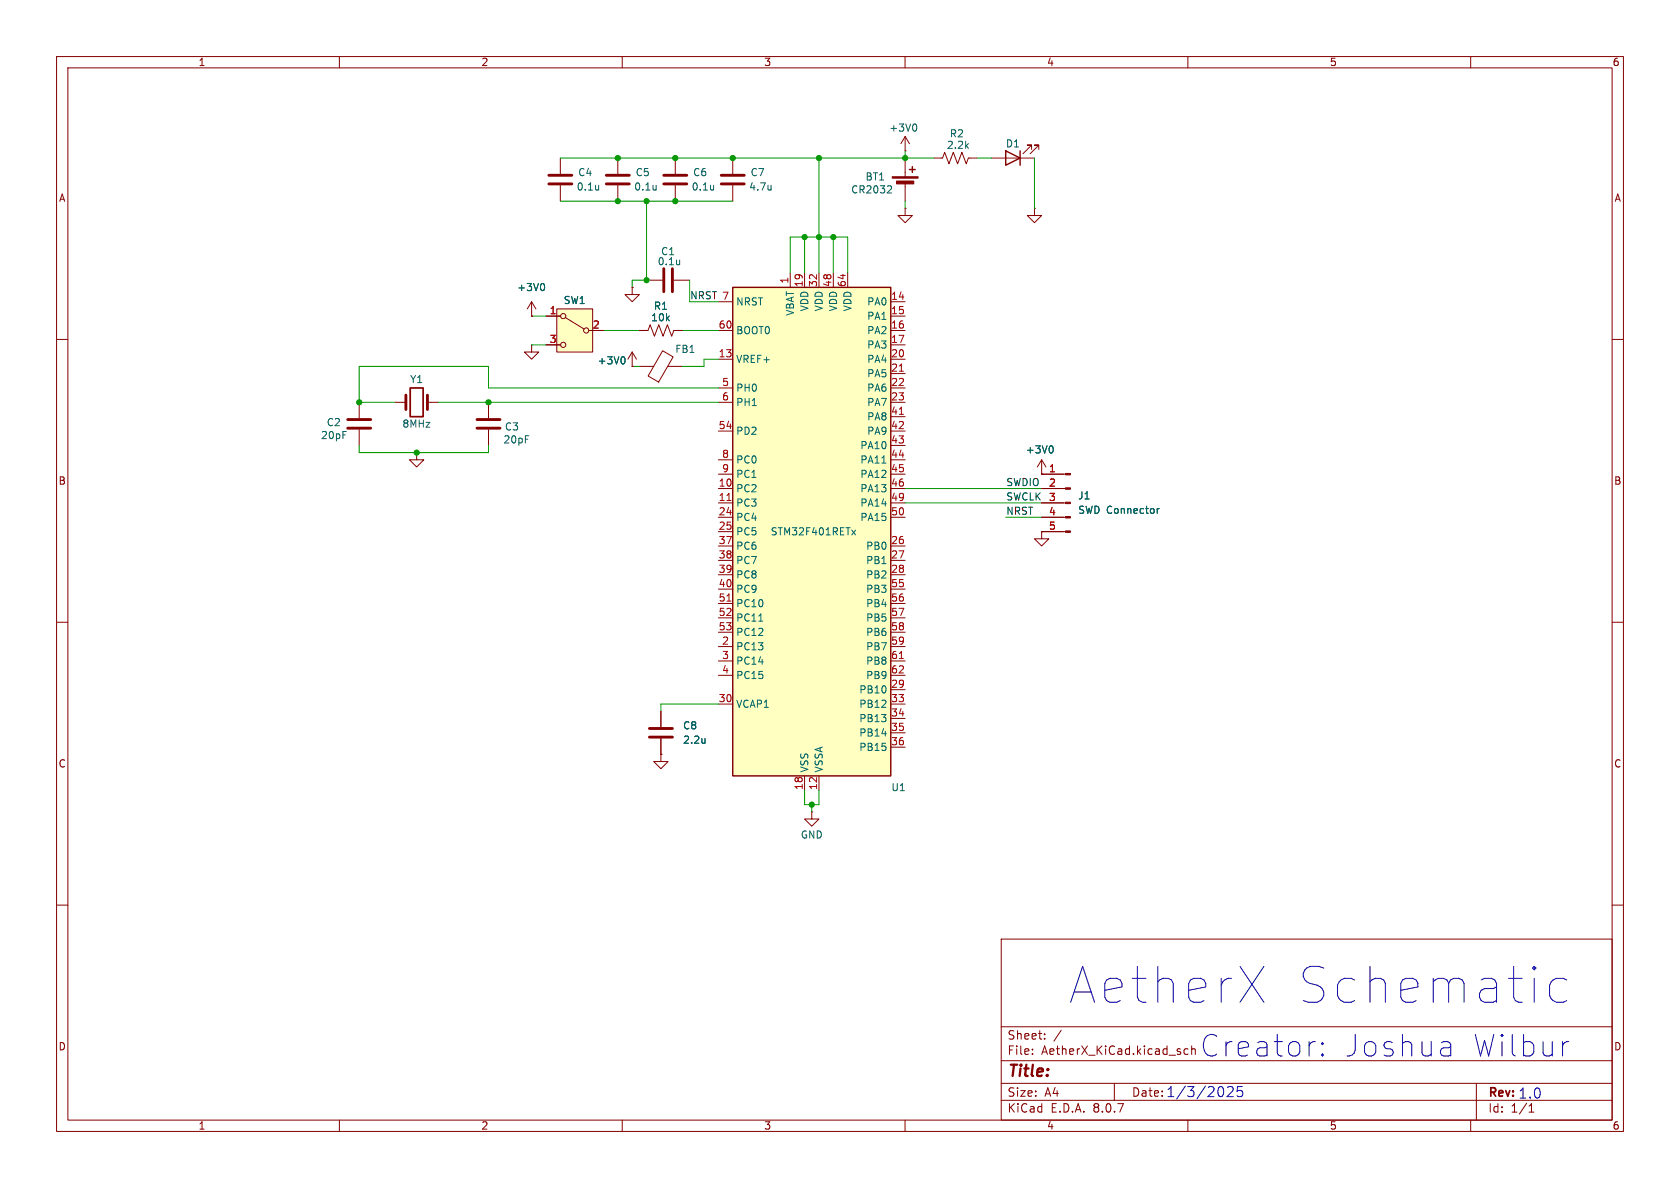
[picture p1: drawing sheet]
<svg xmlns="http://www.w3.org/2000/svg" width="297mm" height="210mm" viewBox="0 0 297 210" stroke-linecap="round" stroke-linejoin="round" font-family="sans-serif">
<g fill="none" stroke="#840000" stroke-width=".18">
<path d="M10 10h277v190h-277zM12 12h273v186h-273zM60 10v2M110 10v2M160 10v2M210 10v2M260 10v2M99.1 27.9v2.8M99.1 32.8v2.8M109.2 27.9v2.8M109.2 32.8v2.8M129.5 27.9v2.8"/>
<path d="M129.5 32.8v2.8M94 55.9h.1M94 53.3l-.8 1.3M94 53.3v2.6M94 53.3l.7 1.3M114.3 49.5h2.8M119.1 49.5h2.8M10 60h2M86.4 71.1v2.8M86.4 75.9v2.8M94 61v1.2h1.2l-1.2 1.3-1.3-1.3h1.3M94 61h.1"/>
<path d="M111.8 64.8h.1M111.8 62.2l-.8 1.3M111.8 62.2v2.6M111.8 62.2l.7 1.3M113 64.8h2.6M117.1 62l1.9 1.1-2.6 4.4-1.8-1zM118.1 64.8h2.5M285 60h2M73.7 80v1.3h1.2l-1.2 1.3-1.3-1.3h1.3M73.7 80h.1M184.1 94h4.3M184.1 91.4h4.3"/>
<path d="M184.1 88.9h4.3M184.1 86.4h4.3M184.1 83.8h4.3M10 110h2M285 110h2M10 160h2M177 166h108v32h-108zM285 160h2M60 198v2M110 198v2M160 198v2M177 194.5h108"/>
<path d="M177 191.5h108M177 187.5h108M177 181.5h108M182.5 186.3v.1M182.5 185.5v.1M184.7 183.6v.1M184.7 182.8v.1M187.6 182.1l-1.3 2M197 191.5v3M210 198v2M210 185.5l-.4-.1-.3 .3v.4l.2 .2h.5M260 198v2"/>
<path d="M261 191.5v6.5M270.3 196.6h.9M270.6 195.3l-.3 .2M270.7 195.1v1.5"/>
</g>
<path d="M97 32.5h4.1M97 31h4.1M107.2 32.5h4.1M107.2 31h4.1M127.5 32.5h4.1M127.5 31h4.1M117.3 47.5v4.1M118.9 47.5v4.1M84.3 75.7h4.1M84.3 74.2h4.1" fill="none" stroke="#840000" stroke-width=".51"/>
<path d="M105.8 32.8v.8M105.8 33.5h.1M116 32.8v.8M116 33.5h-.1M136.3 32.8v.8M136.3 33.5h.1M96 50.1a.79 .79 0 0 1 0 1.3M120.1 46v.8M120.1 46.7h.1M110.2 63.1a.79 .79 0 0 1 0 1.2M204.6 89.9v.8M204.9 89.9l-.3 .2" fill="none" stroke="#006464" stroke-width=".18"/>
<g fill="#840000" stroke="#840000" stroke-width=".18">
<path d="M188.4 93.9h.8v.2h-.8z"/>
<path d="M188.4 91.3h.8v.3h-.8z"/>
<path d="M188.4 88.8h.8v.2h-.8z"/>
<path d="M188.4 86.2h.8v.3h-.8z"/>
<path d="M188.4 83.7h.8v.2h-.8z"/>
</g>
<path d="M98.4 54.6h6.4v7.6h-6.4z" fill="#ffffc2"/>
<g fill="none" stroke="#840000" stroke-width=".18">
<path d="M119.4 27.9v2.8M119.4 32.8v2.8M160 26.7h.1M160 24.1v2.6M160 27.9v3.3M160 32.3v3.3M160 24.1l-.7 1.3M160 24.1l.8 1.3M96.5 55.9h2.6M98.4 54.6h6.4v7.6h-6.4zM99.9 56.1l3.4 2.1M104.1 58.4h2.6"/>
<path d="M96.5 61h2.6M116.8 133.4v1.2h1.3l-1.3 1.3-1.2-1.3h1.2M116.8 133.4h.1M116.8 125.7v2.8M116.8 130.6v2.8"/>
<circle cx="99.6" cy="55.9" r=".46"/>
<circle cx="103.6" cy="58.4" r=".46"/>
<circle cx="99.6" cy="61" r=".46"/>
</g>
<path d="M117.3 32.5h4.1M117.3 31h4.1M114.8 130.3h4.1M114.8 128.8h4.1" fill="none" stroke="#840000" stroke-width=".51"/>
<path d="M126.2 32.8v.8M126.2 33.5h-.1M157.4 32.8l.2 .3v.3l-.8 .7h.8M161.8 21.9a.79 .79 0 0 1 0 1.3M124.6 130.5v.9M124.6 131.3h.1" fill="none" stroke="#006464" stroke-width=".18"/>
<g fill="#840000" stroke="#840000" stroke-width=".18">
<path d="M157.7 31.2h4.6v.3h-4.6z"/>
<path d="M158.5 32h3v.5h-3z"/>
</g>
<path d="M160.8 30h1M161.3 29.5v1" fill="none" stroke="#840000" stroke-width=".25"/>
<path d="M129.5 50.8h28v86.4h-28z" fill="#ffffc2"/>
<path d="M177.8 26.7l2.5 1.2-2.5 1.3zM180.3 26.7v2.5M129.5 50.8h28v86.4h-28z" fill="none" stroke="#840000" stroke-width=".25"/>
<g fill="none" stroke="#840000" stroke-width=".18">
<path d="M160 36.8v1.3h1.3l-1.3 1.3-1.3-1.3h1.3M160 36.8h.1M165.1 27.9h1.5l.4-1 .8 2.1 .7-2.1 .8 2.1 .8-2.1 .7 2.1 .4-1.1h1.5M175.3 27.9h7.6M182.4 26.4v-.7h-.8h.8l-1.6 1.5M182.9 36.8v1.3h1.2l-1.2 1.3-1.3-1.3h1.3M182.9 36.8h.1M183.6 26.4v-.7h-.7h.7l-1.5 1.5M94 55.9h.1M96.5 55.9h2.6M104.1 58.4h2.6M111.8 50.8v1.3h1.2l-1.2 1.2-1.3-1.2h1.3"/>
<path d="M111.8 50.8h.1M113 58.4h1.6l.3-1 .8 2 .8-2 .7 2 .8-2 .7 2 .4-1h1.5M127 53.3h2.5M127 58.4h2.5M139.7 48.3v2.5M142.2 48.3v2.5M144.8 48.3v2.5M147.3 48.3v2.5M149.9 48.3v2.5M157.5 53.3h2.5M157.5 55.9h2.5M157.5 58.4h2.5"/>
<path d="M63.5 71.1v2.8M63.5 75.9v2.8M69.8 71.1h2M75.6 71.1h1.9M96.5 61h2.6M111.8 64.8h.1M127 63.5h2.5M127 68.6h2.5M127 71.1h2.5M127 76.2h2.5M157.5 63.5h2.5M157.5 61h2.5"/>
<path d="M157.5 66h2.5M157.5 68.6h2.5M157.5 71.1h2.5M157.5 73.7h2.5M157.5 76.2h2.5M157.5 78.7h2.5M127 86.4h2.5M127 88.9h2.5M127 91.4h2.5M127 94h2.5M127 96.5h2.5M127 99.1h2.5"/>
<path d="M127 81.3h2.5M127 83.8h2.5M157.5 86.4h2.5M157.5 88.9h2.5M157.5 91.4h2.5M157.5 96.5h2.5M157.5 99.1h2.5M157.5 81.3h2.5M157.5 83.8h2.5M184.1 83.8h.1M184.1 94v1.3h1.3l-1.3 1.2-1.2-1.2h1.2M184.1 94h.1"/>
<path d="M184.1 86.4h3.9M184.1 88.9h3.9M184.1 91.4h3.9M184.1 94h3.9M184.1 83.8h3.9M184.1 81.3l-.7 1.3M184.1 81.3v2.5M184.1 81.3l.8 1.3M127 114.3h2.5M127 101.6h2.5M127 116.8h2.5M127 119.4h2.5"/>
<path d="M127 104.1h2.5M127 106.7h2.5M127 109.2h2.5M127 111.8h2.5M157.5 114.3h2.5M157.5 101.6h2.5M157.5 116.8h2.5M157.5 119.4h2.5M157.5 104.1h2.5M157.5 106.7h2.5M157.5 109.2h2.5M157.5 111.8h2.5"/>
<path d="M116.8 133.4h.1M116.8 125.7v2.8M116.8 130.6v2.8M127 124.5h2.5M142.2 137.2v2.5M144.8 137.2v2.5M157.5 121.9h2.5M157.5 124.5h2.5M157.5 127h2.5M157.5 129.5h2.5M157.5 132.1h2.5M143.5 143.5v1.3h1.3l-1.3 1.3-1.3-1.3h1.3"/>
<path d="M143.5 143.5h.1"/>
</g>
<path d="M159 65.6h.7M159 73.2h.7M128.5 88.5h.7M128.5 106.3h.7M159 116.4h.7" fill="none" stroke="#a90000" stroke-width=".18"/>
<path d="M96 50.1a.79 .79 0 0 1 0 1.3M110.2 63.1a.79 .79 0 0 1 0 1.2M185.9 78.8a.79 .79 0 0 1 0 1.3M150.6 93.7l.7 .9M151.3 93.7l-.7 .9M155.9 81.9h.7M204.6 89.9v.8M204.9 89.9l-.3 .2M134.1 109.8h.8M124.6 130.5v.9M124.6 131.3h.1" fill="none" stroke="#006464" stroke-width=".18"/>
<path d="M72.5 68.6h2.3v5.1h-2.3z" fill="none" stroke="#840000" stroke-width=".3"/>
<path d="M61.5 75.7h4M61.5 74.2h4M71.8 69.9v2.5M75.6 69.9v2.5" fill="none" stroke="#840000" stroke-width=".51"/>
<g fill="none" stroke="#0000c2" stroke-width=".18">
<path d="M277 173.2l-.6-.3h-1.2l-.7 .3-.6 1v1.8l.6 .9 .7 .3h1.2l.6-.3M217 192.2l.3-.1 .5 .1a.48 .48 0 0 1 .1 .6l-1 1.1h1.1M219.6 192.1h-.8l-.1 .8 .2-.1h.6l.2 .3-.1 .6-.2 .2h-.5l-.2-.2M233.8 186.3l.2 .2-.2 .2M233.8 186.3l-.2 .2 .2 .2M233.8 184.3v.4M233.8 186.3v.4M233.8 184.3l.2 .2-.2 .2M233.8 184.3l-.2 .2 .2 .2M255.9 184.1l.4 .2 .2 .4v2M256.5 186.5l-.4 .2M256.5 185l-.4 .2"/>
<path d="M277.3 184.1l-.7 .2"/>
</g>
<g fill="none" stroke="#009600" stroke-width=".18">
<path d="M99.1 27.9h66M99.1 35.6h30.4M114.3 35.6v13.9h-2.5v1.3M144.8 27.9v20.4M160 26.7v1.2M160 35.6v1.2M172.7 27.9h2.6M182.9 27.9v8.9M94 55.9h2.5M106.7 58.4h6.3M120.6 58.4h6.4M121.9 49.5v3.8h5.1"/>
<path d="M139.7 48.3v-6.4h10.2v6.4M142.2 41.9v6.4M147.3 41.9v6.4M63.5 78.7v1.3h22.9v-1.3M77.5 71.1h49.5M94 61h2.5M111.8 64.8h1.2M127 68.6h-40.6v-3.8h-22.9v6.3h6.3M127 63.5h-2.5v1.3h-3.9M160 88.9h24.1M160 86.4h24.1M177.8 91.4h6.3"/>
<path d="M127 124.5h-10.2v1.2M142.2 139.7v2.5h2.6v-2.5M143.5 142.2v1.3"/>
</g>
<g fill="#009600" stroke="#009600" stroke-width=".18">
<circle cx="142.2" cy="41.9" r=".46"/>
<circle cx="143.5" cy="142.2" r=".46"/>
<circle cx="109.2" cy="35.6" r=".46"/>
<circle cx="109.2" cy="27.9" r=".46"/>
<circle cx="114.3" cy="35.6" r=".46"/>
<circle cx="119.4" cy="35.6" r=".46"/>
<circle cx="114.3" cy="49.5" r=".46"/>
<circle cx="119.4" cy="27.9" r=".46"/>
<circle cx="129.5" cy="27.9" r=".46"/>
<circle cx="160" cy="27.9" r=".46"/>
<circle cx="144.8" cy="27.9" r=".46"/>
<circle cx="144.8" cy="41.9" r=".46"/>
<circle cx="147.3" cy="41.9" r=".46"/>
<circle cx="73.7" cy="80" r=".46"/>
<circle cx="86.4" cy="71.1" r=".46"/>
<circle cx="63.5" cy="71.1" r=".46"/>
</g>
<g font-size="8.8" fill="#0000c2">
<text x="189.1" y="177.7">AetherX</text>
<text x="228.8" y="177.7">Schematic</text>
</g>
<g font-size="5.3" fill="#0000c2">
<text x="212.2" y="187">Creator:</text>
<text x="237.4" y="187">Joshua</text>
<text x="259.8" y="187">Wilbur</text>
</g>
<text font-size="2.8" fill="#840000" x="178" y="190.9">Title:</text>
<g font-size="2.5" fill="#0000c2">
<text x="206.1" y="194.2">1/3/2025</text>
<text x="268.3" y="194.4">1.0</text>
</g>
<g font-size="2.1" fill="#840000">
<text x="178" y="184">Sheet:</text>
<text x="178" y="186.7">File:</text>
<text x="184.1" y="186.7">AetherX_KiCad.kicad_sch</text>
<text x="178" y="196.9">KiCad</text>
<text x="178" y="194.1">Size:</text>
<text x="184.7" y="194.1">A4</text>
<text x="185.7" y="196.9">E.D.A.</text>
<text x="193.3" y="196.9">8.0.7</text>
<text x="200" y="194.1">Date:</text>
<text x="263" y="194.3">Rev:</text>
<text x="263" y="196.9">Id:</text>
<text x="267.1" y="196.9">1/1</text>
</g>
<g font-size="1.8" fill="#840000">
<text x="35" y="11.9">1</text>
<text x="85" y="11.9">2</text>
<text x="135" y="11.9">3</text>
<text x="185" y="11.9">4</text>
<text x="235" y="11.9">5</text>
<text x="285" y="11.9">6</text>
<text x="10.3" y="35.9">A</text>
<text x="285.3" y="35.9">A</text>
<text x="10.3" y="85.9">B</text>
<text x="285.3" y="85.9">B</text>
<text x="10.3" y="135.9">C</text>
<text x="285.3" y="135.9">C</text>
<text x="10.3" y="185.9">D</text>
<text x="285.3" y="185.9">D</text>
<text x="35" y="199.9">1</text>
<text x="85" y="199.9">2</text>
<text x="135" y="199.9">3</text>
<text x="185" y="199.9">4</text>
<text x="235" y="199.9">5</text>
<text x="285" y="199.9">6</text>
</g>
<g font-size="1.8" fill="#006464">
<text x="157.1" y="23.5">+3V0</text>
<text x="167.3" y="26.5">2.2k</text>
<text x="167.8" y="24.5">R2</text>
<text x="177.7" y="26.3">D1</text>
<text x="101.9" y="33.9">0.1u</text>
<text x="102.1" y="31.3">C4</text>
<text x="112" y="33.9">0.1u</text>
<text x="112.3" y="31.3">C5</text>
<text x="122.2" y="33.9">0.1u</text>
<text x="122.4" y="31.3">C6</text>
<text x="132.3" y="33.9">4.7u</text>
<text x="132.6" y="31.3">C7</text>
<text x="150.4" y="34.4">CR2032</text>
<text x="152.9" y="32.1">BT1</text>
<text x="116.2" y="47.1">0.1u</text>
<text x="116.8" y="45.3">C1</text>
<text x="91.3" y="51.7">+3V0</text>
<text x="99.6" y="53.9">SW1</text>
<text x="115" y="57">10k</text>
<text x="115.5" y="55">R1</text>
<text x="130" y="59.3">BOOT0</text>
<text x="130" y="54.2">NRST</text>
<text x="140.6" y="55.9" transform="rotate(-90 140.6 55.9)">VBAT</text>
<text x="143.1" y="55.1" transform="rotate(-90 143.1 55.1)">VDD</text>
<text x="145.6" y="55.1" transform="rotate(-90 145.6 55.1)">VDD</text>
<text x="148.2" y="55.1" transform="rotate(-90 148.2 55.1)">VDD</text>
<text x="150.7" y="55.1" transform="rotate(-90 150.7 55.1)">VDD</text>
<text x="153.2" y="54.2">PA0</text>
<text x="153.2" y="56.7">PA1</text>
<text x="153.2" y="59.3">PA2</text>
<text x="105.6" y="64.6">+3V0</text>
<text x="119.3" y="62.6">FB1</text>
<text x="130" y="64.4">VREF+</text>
<text x="153.2" y="61.8">PA3</text>
<text x="153.2" y="64.4">PA4</text>
<text x="72.4" y="67.9">Y1</text>
<text x="130" y="69.4">PH0</text>
<text x="130" y="72">PH1</text>
<text x="153.2" y="66.9">PA5</text>
<text x="153.2" y="69.4">PA6</text>
<text x="153.2" y="72">PA7</text>
<text x="56.7" y="77.8">20pF</text>
<text x="57.7" y="75.5">C2</text>
<text x="71" y="75.8">8MHz</text>
<text x="89.2" y="76.3">C3</text>
<text x="130" y="77.1">PD2</text>
<text x="153.2" y="74.5">PA8</text>
<text x="153.2" y="77.1">PA9</text>
<text x="88.9" y="78.6">20pF</text>
<text x="130" y="82.1">PC0</text>
<text x="152" y="79.6">PA10</text>
<text x="152" y="82.1">PA11</text>
<text x="181.3" y="80.4">+3V0</text>
<text x="130" y="87.2">PC2</text>
<text x="130" y="89.8">PC3</text>
<text x="130" y="84.7">PC1</text>
<text x="152" y="84.7">PA12</text>
<text x="152" y="87.2">PA13</text>
<text x="152" y="89.8">PA14</text>
<text x="190.5" y="88.5">J1</text>
<text x="130" y="92.3">PC4</text>
<text x="130" y="94.8">PC5</text>
<text x="136.2" y="94.8">STM32F401RETx</text>
<text x="152" y="92.3">PA15</text>
<text x="190.5" y="91">SWD Connector</text>
<text x="130" y="97.4">PC6</text>
<text x="130" y="99.9">PC7</text>
<text x="153" y="97.4">PB0</text>
<text x="153" y="99.9">PB1</text>
<text x="130" y="102.5">PC8</text>
<text x="130" y="105">PC9</text>
<text x="130" y="107.5">PC10</text>
<text x="153" y="102.5">PB2</text>
<text x="153" y="105">PB3</text>
<text x="153" y="107.5">PB4</text>
<text x="130" y="110.1">PC11</text>
<text x="130" y="112.6">PC12</text>
<text x="153" y="110.1">PB5</text>
<text x="153" y="112.6">PB6</text>
<text x="130" y="115.2">PC13</text>
<text x="130" y="117.7">PC14</text>
<text x="153" y="115.2">PB7</text>
<text x="153" y="117.7">PB8</text>
<text x="130" y="125.3">VCAP1</text>
<text x="130" y="120.2">PC15</text>
<text x="151.8" y="122.8">PB10</text>
<text x="151.8" y="125.3">PB12</text>
<text x="153" y="120.2">PB9</text>
<text x="120.7" y="129.1">C8</text>
<text x="120.7" y="131.7">2.2u</text>
<text x="151.8" y="127.9">PB13</text>
<text x="151.8" y="130.4">PB14</text>
<text x="143.1" y="136.7" transform="rotate(-90 143.1 136.7)">VSS</text>
<text x="145.6" y="136.7" transform="rotate(-90 145.6 136.7)">VSSA</text>
<text x="151.8" y="132.9">PB15</text>
<text x="157.5" y="140.1">U1</text>
<text x="141.5" y="148.4">GND</text>
</g>
<g font-size="1.8" fill="#0f0f0f">
<text x="121.9" y="53">NRST 7</text>
<text x="177.8" y="86">SWDIO</text>
<text x="177.8" y="88.6">SWCLK</text>
<text x="177.8" y="91.1">NRST</text>
</g>
<g font-size="1.8" fill="#a90000">
<text x="139.4" y="50.2" transform="rotate(-90 139.4 50.2)">1</text>
<text x="142" y="50.8" transform="rotate(-90 142 50.8)">19</text>
<text x="144.5" y="50.8" transform="rotate(-90 144.5 50.8)">32</text>
<text x="147.1" y="50.8" transform="rotate(-90 147.1 50.8)">48</text>
<text x="149.6" y="50.8" transform="rotate(-90 149.6 50.8)">64</text>
<text x="157.4" y="53.1">14</text>
<text x="97.1" y="55.6">1</text>
<text x="104.7" y="58.2">2</text>
<text x="127" y="58.2">60</text>
<text x="157.4" y="55.6">15</text>
<text x="157.4" y="58.2">16</text>
<text x="97.1" y="60.7">3</text>
<text x="127" y="63.2">13</text>
<text x="157.4" y="60.7">17</text>
<text x="157.4" y="63.2">20</text>
<text x="157.4" y="65.8">21</text>
<text x="127.6" y="68.3">5</text>
<text x="127.6" y="70.9">6</text>
<text x="157.4" y="68.3">22</text>
<text x="157.4" y="70.9">23</text>
<text x="127" y="75.9">54</text>
<text x="157.4" y="73.4">41</text>
<text x="157.4" y="75.9">42</text>
<text x="127.6" y="81">8</text>
<text x="127.6" y="83.6">9</text>
<text x="157.4" y="78.5">43</text>
<text x="157.4" y="81">44</text>
<text x="157.4" y="83.6">45</text>
<text x="185.3" y="83.6">1</text>
<text x="127" y="86.1">10</text>
<text x="127" y="88.6">11</text>
<text x="157.4" y="86.1">46</text>
<text x="157.4" y="88.6">49</text>
<text x="185.3" y="86.1">2</text>
<text x="185.3" y="88.6">3</text>
<text x="127" y="91.2">24</text>
<text x="127" y="93.7">25</text>
<text x="157.4" y="91.2">50</text>
<text x="185.3" y="91.2">4</text>
<text x="185.3" y="93.7">5</text>
<text x="127" y="96.3">37</text>
<text x="127" y="98.8">38</text>
<text x="127" y="101.3">39</text>
<text x="157.4" y="96.3">26</text>
<text x="157.4" y="98.8">27</text>
<text x="157.4" y="101.3">28</text>
<text x="127" y="103.9">40</text>
<text x="127" y="106.4">51</text>
<text x="157.4" y="103.9">55</text>
<text x="157.4" y="106.4">56</text>
<text x="127" y="109">52</text>
<text x="127" y="111.5">53</text>
<text x="157.4" y="109">57</text>
<text x="157.4" y="111.5">58</text>
<text x="127.6" y="114">2</text>
<text x="127.6" y="116.6">3</text>
<text x="127.6" y="119.1">4</text>
<text x="157.4" y="114">59</text>
<text x="157.4" y="116.6">61</text>
<text x="157.4" y="119.1">62</text>
<text x="127" y="124.2">30</text>
<text x="157.4" y="121.7">29</text>
<text x="157.4" y="124.2">33</text>
<text x="157.4" y="126.7">34</text>
<text x="157.4" y="129.3">35</text>
<text x="157.4" y="131.8">36</text>
<text x="142" y="139.7" transform="rotate(-90 142 139.7)">18</text>
<text x="144.5" y="139.7" transform="rotate(-90 144.5 139.7)">12</text>
</g>
</svg>
